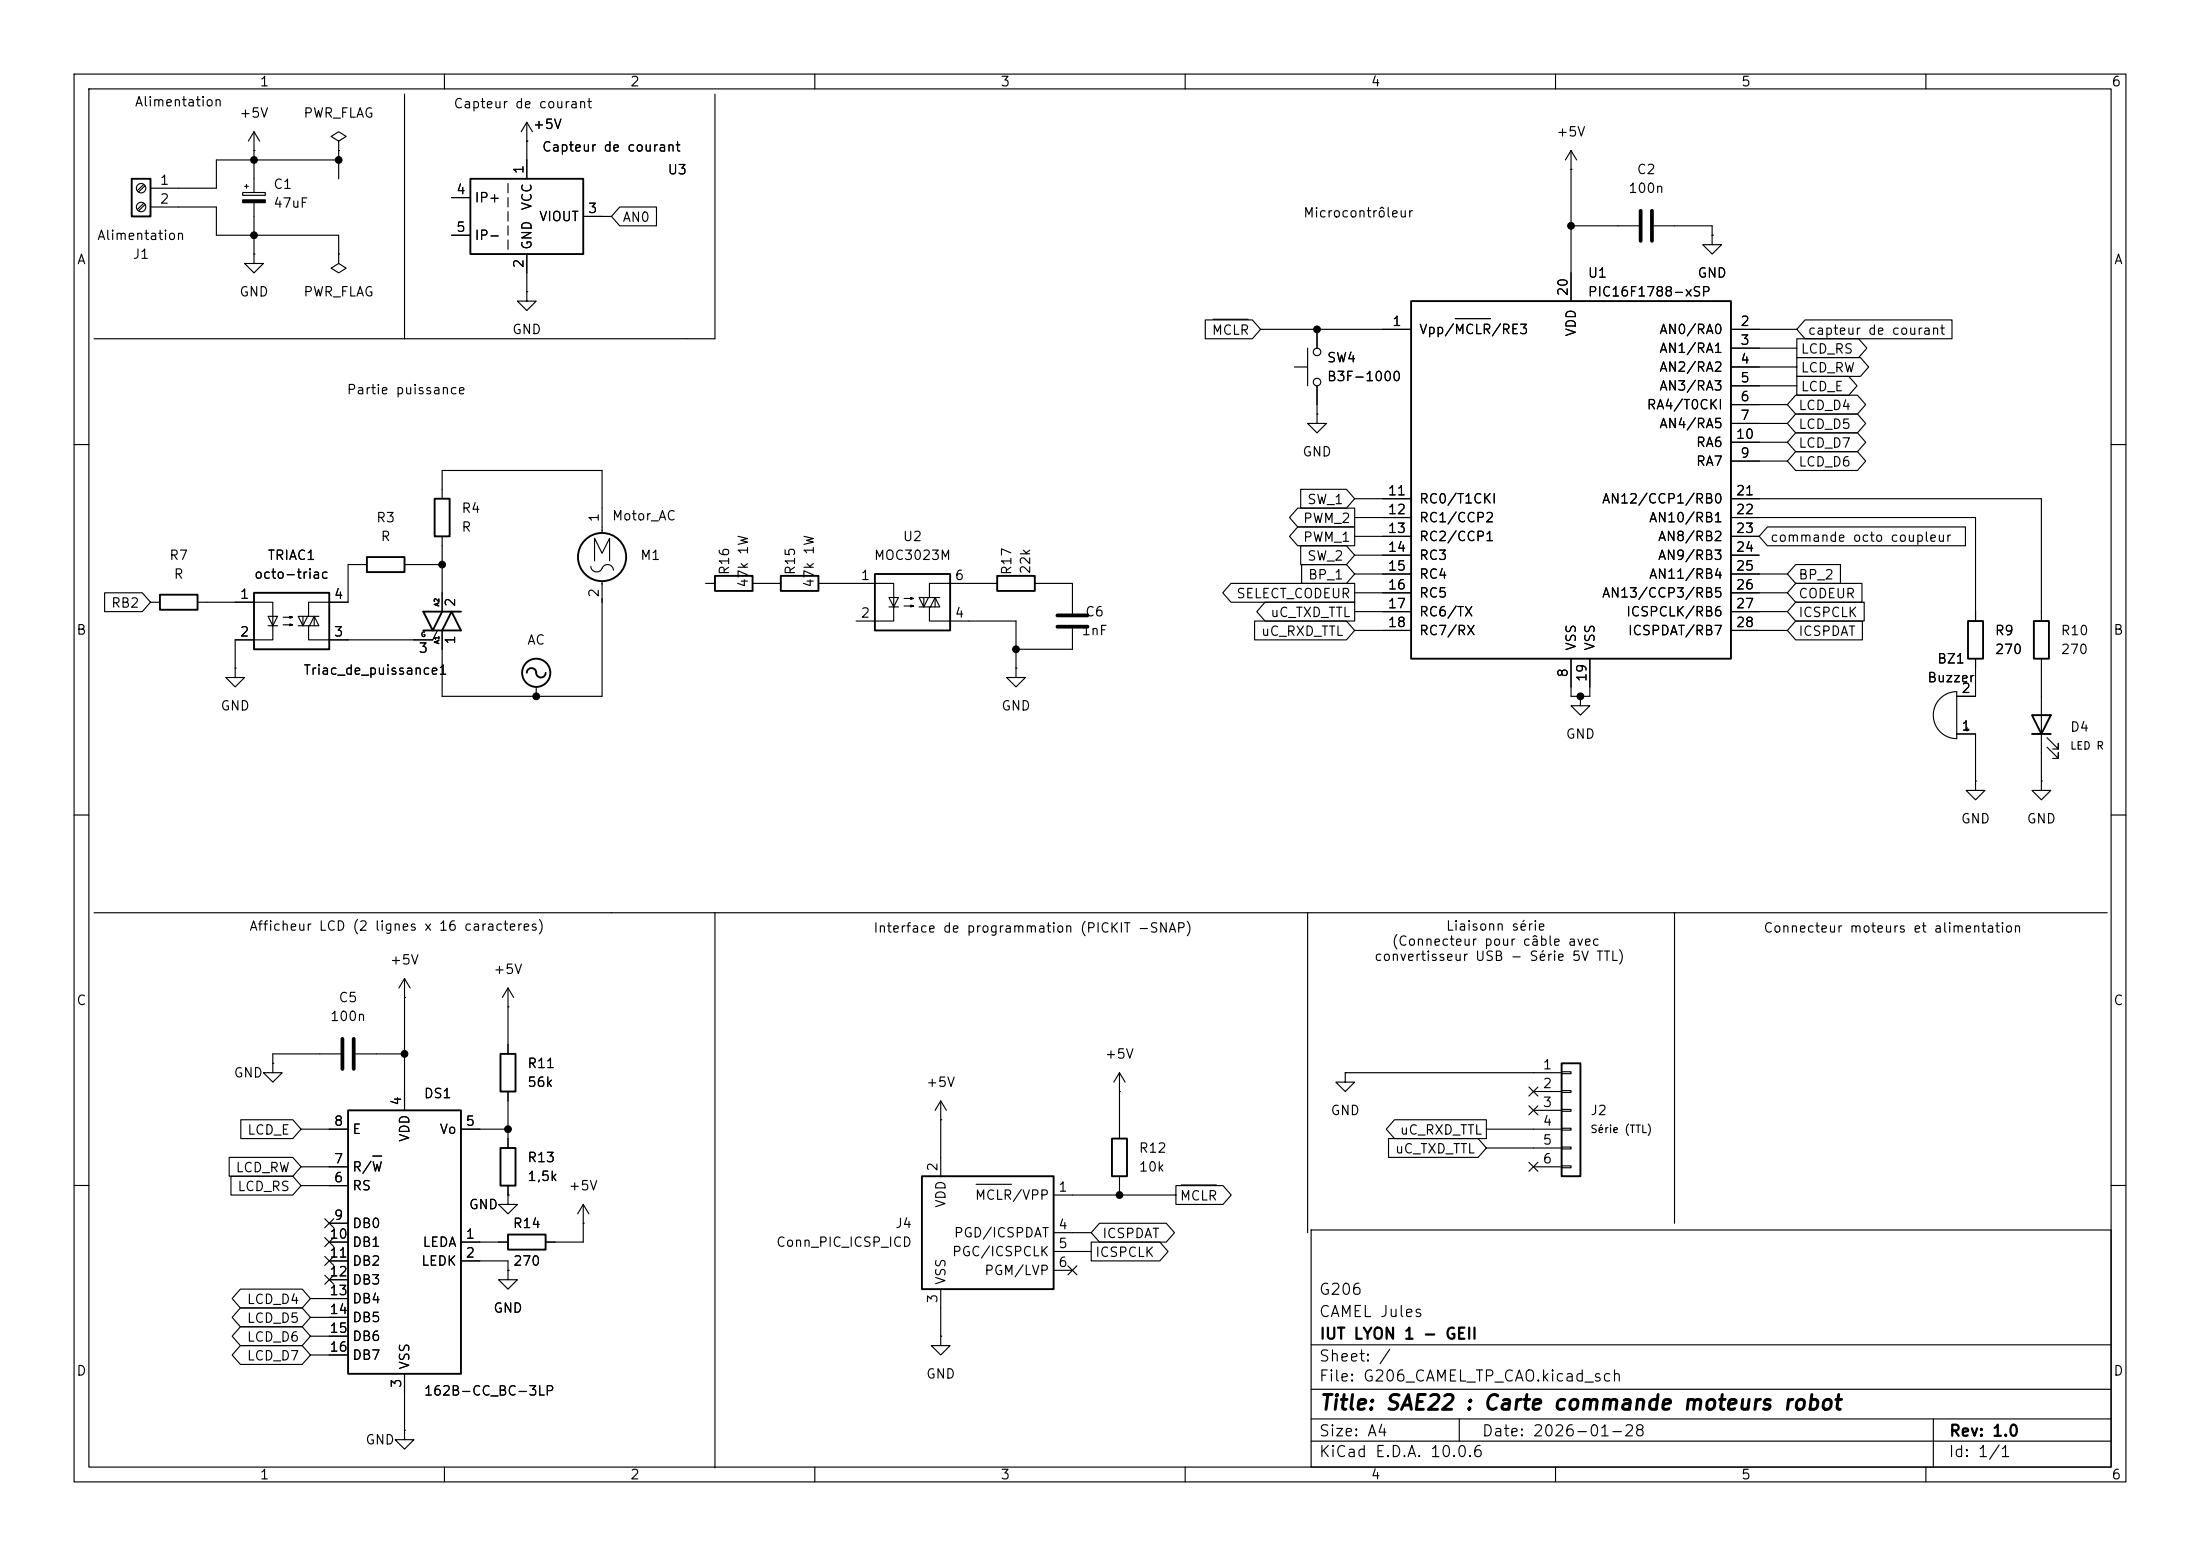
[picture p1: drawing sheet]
<svg xmlns="http://www.w3.org/2000/svg" width="297mm" height="210mm" viewBox="0 0 297 210" stroke-linecap="round" stroke-linejoin="round" font-family="sans-serif">
<g fill="none" stroke="#000" stroke-width=".15">
<path d="M10 10h277v190h-277zM12 12h273v186h-273zM34.3 17.8v8.2M34.3 17.8l-.8 1.3M34.3 17.8l.8 1.3M45.7 19.1l1-.7-1-.6-1 .6 1 .7v1.2M54.6 12.7v33M60 10v2M71.1 19.1h.1M71.1 16.5v7.6M71.1 16.5l-.7 1.3M71.1 16.5l.8 1.3"/>
<path d="M96.5 12.7v33h-83.8M110 10v2M160 10v2M210 10v2M260 10v2M19.4 24.9l-.9 .8M19.4 27.4l-.9 .9M19.6 25.1l-.9 .8M19.6 27.6l-.9 .8M20.3 27.9h8.9v3.9h16.5v2.5M32.8 26h3v.4h-3zM33 25.1h.5"/>
<path d="M33.3 24.9v.5M34.3 20.3h.1M34.3 34.3v1.3h1.3l-1.3 1.2-1.3-1.2h1.3M34.3 34.3h.1M34.3 27.4v6.9M45.7 20.3h.1M45.7 34.3v1.3l1 .6-1 .6-1-.6 1-.6M45.7 34.3h.1M45.7 21.6h-16.5v3.8h-8.9M45.7 20.3v3.8M61 26.7h2.5M61 31.8h2.5"/>
<path d="M68.6 24.8v1.2M68.6 26.7v1.2M68.6 28.6v1.2M68.6 30.5v1.3M68.6 32.4v1.3M71.1 39.4v1.2h1.3l-1.3 1.3-1.3-1.3h1.3M71.1 39.4h.1M71.1 34.3v5.1M78.7 29.2h3.8M83.7 27.9h4.9v2.6h-4.9l-1.2-1.3zM212.1 22.9h.1M212.1 30.5h9.1"/>
<path d="M212.1 20.3l-.8 1.3M212.1 20.3l.8 1.3M212.1 20.3v20.3M223.3 30.5h7.8v1.3M231.1 31.8v1.2h1.3l-1.3 1.3-1.2-1.3h1.2M231.1 31.8h.1M162.7 43.2h6.4l1.1 1.3-1.1 1.2h-6.4zM163.8 43.1h4.7M170.2 44.5h20.3M174.8 49.5h1.7M176.5 47v5.1M177.8 55.9v1.3h1.3l-1.3 1.2-1.3-1.2h1.3"/>
<path d="M177.8 55.9h.1M177.8 44.5v2.5M177.8 52.1v3.8M196.5 43h4.7M233.7 49.5h8.9M233.7 44.5h8.9M233.7 47h8.9M233.7 52.1h8.9M233.7 54.6h7.6M233.7 57.2h7.6M233.7 59.7h7.6M242.4 58.4h8.4l1.1 1.3-1.1 1.3h-8.4l-1.1-1.3z"/>
<path d="M242.4 55.9h8.4l1.1 1.3-1.1 1.2h-8.4l-1.1-1.2zM242.4 53.3h8.4l1.1 1.3-1.1 1.3h-8.4l-1.1-1.3zM242.6 50.8h7l1.1 1.3-1.1 1.2h-7zM242.6 45.7h8.3l1.1 1.3-1.1 1.3h-8.3zM242.6 48.3h8.6l1.1 1.2-1.1 1.3h-8.6zM243.7 43.2h19.8v2.5h-19.8l-1.1-1.2zM10 60h2M49.5 76.2h-2.5v5.1h-5.3v1.9M54.6 76.2h5.1M59.7 67.3v-3.8h21.6v8.4M59.7 72.4v10.2M79.8 76.5a.83 .83 0 0 0 .8 .7 .83 .83 0 0 0 .8-.7 .79 .79 0 0 1 .9-.3 .79 .79 0 0 1 .5 .8"/>
<path d="M80.3 75.7v-3.1l1 2.1 1-2.1v3.1M81.3 78.4v15.6h-21.6v-8.9M95.2 78.7h1.3M101.6 78.7h3.8M110.5 78.7h10.1v5.1h-5M134.6 78.7h-9.1v1.9M139.7 78.7h5.1v4.1M166.2 78.7h16.7v2.6h-16.7l-1.1-1.3zM175.2 71.1h7.7v2.6h-7.7l-1.1-1.3zM175.2 68.6h7.7v2.5h-7.7l-1.1-1.2zM175.6 66h6.2l1.1 1.3-1.1 1.3h-6.2zM175.6 73.7h6.2l1.1 1.2-1.1 1.3h-6.2z"/>
<path d="M175.7 76.2h6.1l1.1 1.3-1.1 1.2h-6.1zM182.9 67.3h7.6M182.9 69.9h7.6M182.9 72.4h7.6M182.9 74.9h7.6M182.9 77.5h7.6M233.7 69.9h33v13.9M233.7 67.3h41.9v16.5M233.7 62.2h7.6M233.7 72.4h3.8M233.7 74.9h3.8M233.7 77.5h7.6"/>
<path d="M238.6 71.1h26.7v2.6h-26.7l-1.1-1.3zM242.4 61h8.4l1.1 1.2-1.1 1.3h-8.4l-1.1-1.3zM242.4 76.2h6.1v2.5h-6.1l-1.1-1.2zM242.4 78.7h9v2.6h-9l-1.1-1.3zM285 60h2M14.1 80h5.1l1.1 1.3-1.1 1.3h-5.1zM20.3 81.3h1.3M26.7 81.3h10.1v5.1h-5.1v3.8M31.7 90.2v1.2h1.3l-1.3 1.3-1.2-1.3h1.2M31.7 90.2h.1M36.2 83.2h1.3l-.7 1.3zM36.2 84.5h1.3"/>
<path d="M38.2 83.3h1.3l-.4 .1v-.2l.4 .1M38.2 84.3h1.3l-.4 .2v-.3l.4 .1M40.3 84.5h2.8l-.7-1.3-.6 1.3M40.9 83.2v1.3M41.5 83.2l-.6 1.3-.6-1.3h2.8M41.7 84.5v1.9h16.7l.7-1.3M42.4 83.2v1.3M72.4 94h.1M72.4 92.7v1.3M120 80.6h1.3l-.7 1.3zM120 81.9h1.3M122 80.8h1.3l-.4 .1v-.3l.4 .2"/>
<path d="M122 81.8h1.3l-.4 .1v-.2l.4 .1M124.1 81.9h2.8l-.7-1.3-.6 1.3M124.7 80.6v1.3M125.3 80.6l-.6 1.3-.6-1.3h2.8M125.5 81.9v1.9h11.7v6.4M126.2 80.6v1.3M137.2 90.2v1.2h1.2l-1.2 1.3-1.3-1.3h1.3M137.2 90.2h.1M144.8 84.8v2.8h-7.6M169.4 83.8h12.4l1.1 1.3-1.1 1.3h-12.4zM170.8 81.3h12.1v2.5h-12.1l-1.1-1.2zM182.9 80h7.6"/>
<path d="M182.9 82.6h7.6M182.9 85.1h7.6M212.1 88.9v5.1h2.5v-5.1M213.4 94v1.3h1.2l-1.2 1.2-1.3-1.2h1.3M213.4 94h.1M233.7 80h7.6M233.7 82.6h7.6M233.7 85.1h7.6M242.4 83.8h9v2.6h-9l-1.1-1.3zM242.4 81.3h9.3v2.5h-9.3l-1.1-1.2zM261.9 94.3a3.2 3.2 0 0 1 2.3-1v6.4a3.2 3.2 0 0 1-3-2 3.2 3.2 0 0 1 .7-3.4zM264.2 99.1h2.5v6.3"/>
<path d="M265.3 98.4h.5M265.6 98.2v.5M266.7 88.9v5.1h-2.5M275.6 88.9v16.5M276.4 99.6l1.5 1.5v-.8v.8h-.8M10 110h2M266.7 105.4v1.3h1.3l-1.3 1.3-1.3-1.3h1.3M266.7 105.4h.1M275.6 105.4v1.3h1.3l-1.3 1.3-1.3-1.3h1.3M275.6 105.4h.1M276.4 100.8l1.5 1.6v-.8v.8h-.8M285 110h2"/>
<path d="M12.7 123.2h271.8M54.6 134.6h.1M54.6 132.1v17.8M54.6 132.1l-.8 1.3M54.6 132.1l.8 1.3M68.6 135.9h.1M68.6 133.4v8.8M68.6 133.4l-.8 1.2M68.6 133.4l.7 1.2M96.5 123.2v74.9M176.5 123.2v43.2M226.1 123.2v41.9"/>
<path d="M30.9 156.2h8.6l1.1 1.3-1.1 1.3h-8.6zM31.2 158.7h8.3l1.1 1.3-1.1 1.3h-8.3zM32.5 151.1h7l1.1 1.3-1.1 1.3h-7zM36.8 143.5v1.3h1.3l-1.3 1.3-1.2-1.3h1.2M36.8 143.5h.1M40.6 152.4h6.4M40.6 157.5h6.4M46 142.2h-9.2v1.3M48 142.2h6.6M50.3 156h1.2M62.2 152.4h6.4M68.6 147.3v7.6"/>
<path d="M127 151.1h.1M127 148.6v10.2M127 148.6l-.8 1.3M127 148.6l.8 1.3M131.8 159.8h4.7M151.1 147.3h.1M151.1 144.8v8.9M151.1 158.8v2.5M151.1 144.8l-.7 1.3M151.1 144.8l.8 1.3M159.5 159.9h4.7M181.6 144.8v1.3h1.3l-1.3 1.2-1.3-1.2h1.3"/>
<path d="M181.6 144.8h.1M181.6 144.8h29.2M187.4 153.7h12.1l1.2 1.2-1.2 1.3h-12.1zM188.3 151.1h12.4v2.6h-12.4l-1.2-1.3zM200.7 152.4h10.1M200.7 154.9h10.1M206.4 156.9l1.2 1.2M206.4 149.3l1.2 1.2M206.4 146.7l1.2 1.2M207 157.5h3.8M207 147.3h3.8M207 149.9h3.8"/>
<path d="M207.6 156.9l-1.2 1.2M207.6 149.3l-1.2 1.2M207.6 146.7l-1.2 1.2M210.8 144.7h1.3v.2h-1.3zM210.8 147.2h1.3v.2h-1.3zM210.8 149.7h1.3v.3h-1.3zM210.8 152.3h1.3v.2h-1.3zM210.8 154.8h1.3v.3h-1.3zM210.8 157.4h1.3v.2h-1.3zM10 160h2M32.4 176.5h8.4l1.1 1.3-1.1 1.3h-8.4l-1.1-1.3zM32.4 179.1h8.4l1.1 1.2-1.1 1.3h-8.4l-1.1-1.3z"/>
<path d="M32.4 174h8.4l1.1 1.3-1.1 1.2h-8.4l-1.1-1.2zM40.6 160h6.4M41.9 175.3h5.1M41.9 177.8h5.1M43.8 172.1l1.3 1.2M43.8 169.6l1.3 1.2M43.8 167l1.3 1.2M43.8 164.5l1.3 1.2M44.4 167.6h2.6M44.4 170.2h2.6M44.4 165.1h2.6M44.4 172.7h2.6"/>
<path d="M45.1 172.1l-1.3 1.2M45.1 169.6l-1.3 1.2M45.1 167l-1.3 1.2M45.1 164.5l-1.3 1.2M62.2 167.6h6.4M62.2 170.2h6.4v1.3M68.6 171.5v1.2h1.2l-1.2 1.3-1.3-1.3h1.3M68.6 171.5h.1M68.6 161.3v1.3h1.2l-1.2 1.2-1.3-1.2h1.3M68.6 161.3h.1M68.6 160v1.3M78.7 165.1h.1"/>
<path d="M78.7 162.6v5h-5M78.7 162.6l-.7 1.2M78.7 162.6l.8 1.2M127 174v6.3M142.2 161.3h16.5M142.2 166.4h5.1M142.2 168.9h5.1M142.2 171.5h2.6M144.2 170.8l1.2 1.3M145.4 170.8l-1.2 1.3M147.3 167.6h9.3l1.1 1.3-1.1 1.3h-9.3zM148.4 165.1h9l1.2 1.3-1.2 1.2h-9l-1.1-1.2z"/>
<path d="M158.7 160h6.4l1.1 1.3-1.1 1.3h-6.4zM177 166h108v32h-108zM285 160h2M32.4 181.6h8.4l1.1 1.3-1.1 1.3h-8.4l-1.1-1.3zM41.9 180.3h5.1M41.9 182.9h5.1M54.6 193v1.3h1.3l-1.3 1.3-1.3-1.3h1.3M54.6 193h.1M54.6 185.4v7.6M60 198v2M110 198v2M127 180.3v1.3h1.3l-1.3 1.3-1.3-1.3h1.3"/>
<path d="M127 180.3h.1M160 198v2M177 194.5h108M177 191.5h108M177 187.5h108M177 181.5h108M197 191.5v3M210 198v2M260 198v2M261 191.5v6.5"/>
<circle cx="19" cy="25.4" r=".63"/>
<circle cx="19" cy="27.9" r=".63"/>
<circle cx="177.8" cy="47.5" r=".51"/>
<circle cx="177.8" cy="51.6" r=".51"/>
</g>
<g fill="none" stroke="#000" stroke-width=".25">
<path d="M17.8 24.1h2.5v5.1h-2.5zM63.5 24.1h15.2v10.2h-15.2zM190.5 40.6h43.2v48.3h-43.2zM49.5 75.2h5.1v2h-5.1zM58.7 67.3h2v5.1h-2zM96.5 77.7h5.1v2.1h-5.1zM105.4 77.7h5.1v2.1h-5.1zM118.1 77.5h10.2v7.6h-10.2zM134.6 77.7h5.1v2.1h-5.1zM21.6 80.3h5.1v2h-5.1zM34.3 80h10.1v7.6h-10.1zM57.1 85.1h5.1l-1.2-2.5-1.3 2.5"/>
<path d="M59.7 82.6l-1.3 2.5-1.3-2.5h5.1M71.1 90.8a.67 .67 0 0 1 .8-.6 .67 .67 0 0 1 .5 .8 .64 .64 0 0 0 .7 .4 .64 .64 0 0 0 .6-.6M265.7 83.8h2v5.1h-2zM274.3 96.5h2.6l-1.3 2.6zM274.3 99.1h2.6M274.6 83.8h2v5.1h-2zM47 149.9h15.2v35.5h-15.2zM67.6 154.9h2v5.1h-2zM67.6 142.2h2v5.1h-2zM124.5 158.8h17.7v15.2h-17.7zM150.1 153.7h2v5.1h-2zM210.8 143.5h2.6v15.3h-2.6z"/>
<path d="M68.6 166.6h5.1v2.1h-5.1z"/>
<circle cx="81.3" cy="75.2" r="3.3"/>
<circle cx="72.4" cy="90.8" r="1.9"/>
</g>
<path d="M32.8 27h3v.4h-3z" fill="#000" stroke="#000" stroke-width=".15"/>
<path d="M221.5 28.4v4.1M223 28.4v4.1M142.7 83.1h4.1M142.7 84.6h4.1M46.2 140.2v4.1M47.8 140.2v4.1" fill="none" stroke="#000" stroke-width=".51"/>
<g fill="#000" stroke="#000" stroke-width=".14">
<circle cx="34.3" cy="21.6" r=".46"/>
<circle cx="34.3" cy="31.8" r=".46"/>
<circle cx="45.7" cy="21.6" r=".46"/>
<circle cx="212.1" cy="30.5" r=".46"/>
<circle cx="177.8" cy="44.5" r=".46"/>
<circle cx="59.7" cy="76.2" r=".46"/>
<circle cx="72.4" cy="94" r=".46"/>
<circle cx="137.2" cy="87.6" r=".46"/>
<circle cx="213.4" cy="94" r=".46"/>
<circle cx="54.6" cy="142.2" r=".46"/>
<circle cx="68.6" cy="152.4" r=".46"/>
<circle cx="151.1" cy="161.3" r=".46"/>
</g>
<text font-size="2" x="178" y="190.8">Title: SAE22 : Carte commande moteurs robot</text>
<g font-size="1.5">
<text x="178" y="178.1">CAMEL Jules</text>
<text x="178" y="175.1">G206</text>
<text x="178" y="184.1">Sheet: /</text>
<text x="178" y="181.1">IUT LYON 1 - GEII</text>
<text x="178" y="186.8">File: G206_CAMEL_TP_CAO.kicad_sch</text>
<text x="178" y="197">KiCad E.D.A. 10.0.6</text>
<text x="178" y="194.2">Size: A4</text>
<text x="200" y="194.2">Date: 2026-01-28</text>
<text x="263" y="197">Id: 1/1</text>
<text x="263" y="194.2">Rev: 1.0</text>
</g>
<g font-size="1.3">
<text x="35" y="12">1</text>
<text x="85" y="12">2</text>
<text x="135" y="12">3</text>
<text x="185" y="12">4</text>
<text x="235" y="12">5</text>
<text x="285" y="12">6</text>
<text x="18.1" y="14.7">Alimentation</text>
<text x="32.2" y="16.2">+5V</text>
<text x="40.9" y="16.2">PWR_FLAG</text>
<text x="61.1" y="14.9">Capteur de courant</text>
<text x="71.9" y="17.7">+5V</text>
<text x="71" y="23.6" transform="rotate(-90 71 23.6)">1</text>
<text x="73.1" y="20.8">Capteur de courant</text>
<text x="90" y="23.9">U3</text>
<text x="210" y="18.7">+5V</text>
<text x="220.9" y="23.8">C2</text>
<text x="21.5" y="25.3">1</text>
<text x="21.5" y="27.8">2</text>
<text x="36.8" y="25.8">C1</text>
<text x="36.8" y="28.4">47uF</text>
<text x="61.5" y="26.5">4</text>
<text x="64" y="27.6">IP+</text>
<text x="72.1" y="28.5" transform="rotate(-90 72.1 28.5)">VCC</text>
<text x="79.3" y="29.1">3</text>
<text x="175.9" y="29.7">Microcontrôleur</text>
<text x="219.7" y="26.4">100n</text>
<text x="10.3" y="36">A</text>
<text x="13" y="32.7">Alimentation</text>
<text x="17.8" y="35.3">J1</text>
<text x="61.5" y="31.6">5</text>
<text x="64" y="32.7">IP-</text>
<text x="72.1" y="33.8" transform="rotate(-90 72.1 33.8)">GND</text>
<text x="72.7" y="30.2">VIOUT</text>
<text x="84" y="30.3">AN0</text>
<text x="285.3" y="36">A</text>
<text x="32.2" y="40.3">GND</text>
<text x="40.9" y="40.3">PWR_FLAG</text>
<text x="71" y="36.3" transform="rotate(-90 71 36.3)">2</text>
<text x="212" y="40.1" transform="rotate(-90 212 40.1)">20</text>
<text x="214.3" y="37.8">U1</text>
<text x="214.3" y="40.3">PIC16F1788-xSP</text>
<text x="229.1" y="37.8">GND</text>
<text x="69.1" y="45.4">GND</text>
<text x="163.5" y="45.5">MCLR</text>
<text x="187.9" y="44.3">1</text>
<text x="191.5" y="45.4">Vpp/MCLR/RE3</text>
<text x="213.1" y="45.5" transform="rotate(-90 213.1 45.5)">VDD</text>
<text x="223.9" y="45.4">AN0/RA0</text>
<text x="223.9" y="48">AN1/RA1</text>
<text x="234.9" y="44.3">2</text>
<text x="234.9" y="46.9">3</text>
<text x="244" y="45.5">capteur de courant</text>
<text x="46.7" y="53.5">Partie puissance</text>
<text x="179.1" y="49.2">SW4</text>
<text x="179.1" y="51.8">B3F-1000</text>
<text x="223.9" y="50.5">AN2/RA2</text>
<text x="223.9" y="53">AN3/RA3</text>
<text x="234.9" y="49.4">4</text>
<text x="234.9" y="51.9">5</text>
<text x="243" y="53.1">LCD_E</text>
<text x="243" y="48">LCD_RS</text>
<text x="243" y="50.6">LCD_RW</text>
<text x="222.2" y="55.6">RA4/T0CKI</text>
<text x="223.9" y="58.1">AN4/RA5</text>
<text x="234.2" y="59.6">10</text>
<text x="234.9" y="54.5">6</text>
<text x="234.9" y="57">7</text>
<text x="242.7" y="58.2">LCD_D5</text>
<text x="242.7" y="55.7">LCD_D4</text>
<text x="175.7" y="61.9">GND</text>
<text x="228.9" y="63.2">RA7</text>
<text x="228.9" y="60.7">RA6</text>
<text x="234.9" y="62.1">9</text>
<text x="242.7" y="60.7">LCD_D7</text>
<text x="242.7" y="63.3">LCD_D6</text>
<text x="50.7" y="70.8">R3</text>
<text x="62.2" y="69.5">R4</text>
<text x="81.1" y="70.6" transform="rotate(-90 81.1 70.6)">1</text>
<text x="82.5" y="70.6">Motor_AC</text>
<text x="175.8" y="70.9">PWM_2</text>
<text x="176.4" y="68.4">SW_1</text>
<text x="187.3" y="67.2">11</text>
<text x="187.3" y="69.7">12</text>
<text x="191.5" y="68.3">RC0/T1CKI</text>
<text x="191.5" y="70.8">RC1/CCP2</text>
<text x="216.2" y="68.3">AN12/CCP1/RB0</text>
<text x="222.5" y="70.8">AN10/RB1</text>
<text x="234.2" y="67.2">21</text>
<text x="234.2" y="69.7">22</text>
<text x="22.8" y="75.9">R7</text>
<text x="36" y="75.9">TRIAC1</text>
<text x="51.3" y="73.4">R</text>
<text x="62.2" y="72.1">R</text>
<text x="86.3" y="75.9">M1</text>
<text x="98.8" y="77.7" transform="rotate(-90 98.8 77.7)">R16</text>
<text x="107.6" y="77.7" transform="rotate(-90 107.6 77.7)">R15</text>
<text x="117.9" y="75.9">MOC3023M</text>
<text x="121.8" y="73.4">U2</text>
<text x="136.9" y="77.7" transform="rotate(-90 136.9 77.7)">R17</text>
<text x="139.4" y="77.6" transform="rotate(-90 139.4 77.6)">22k</text>
<text x="175.8" y="73.4">PWM_1</text>
<text x="176.4" y="76">SW_2</text>
<text x="187.3" y="72.3">13</text>
<text x="187.3" y="74.8">14</text>
<text x="187.3" y="77.3">15</text>
<text x="191.5" y="73.4">RC2/CCP1</text>
<text x="191.5" y="75.9">RC3</text>
<text x="223.7" y="73.4">AN8/RB2</text>
<text x="223.7" y="75.9">AN9/RB3</text>
<text x="234.2" y="72.3">23</text>
<text x="234.2" y="74.8">24</text>
<text x="234.2" y="77.3">25</text>
<text x="238.9" y="73.4">commande octo coupleur</text>
<text x="14.9" y="82.3">RB2</text>
<text x="23.4" y="78.4">R</text>
<text x="32.3" y="81.1">1</text>
<text x="34.2" y="78.4">octo-triac</text>
<text x="45" y="81.1">4</text>
<text x="61.8" y="82" transform="rotate(-90 61.8 82)">2</text>
<text x="81.1" y="80.7" transform="rotate(-90 81.1 80.7)">2</text>
<text x="101.3" y="79.4" transform="rotate(-90 101.3 79.4)">47k 1W</text>
<text x="110.2" y="79.4" transform="rotate(-90 110.2 79.4)">47k 1W</text>
<text x="116.1" y="78.6">1</text>
<text x="116.1" y="83.7">2</text>
<text x="128.8" y="83.7">4</text>
<text x="128.8" y="78.6">6</text>
<text x="146.4" y="83.5">C6</text>
<text x="166.8" y="81.1">SELECT_CODEUR</text>
<text x="171.4" y="83.6">uC_TXD_TTL</text>
<text x="176.5" y="78.5">BP_1</text>
<text x="187.3" y="79.9">16</text>
<text x="187.3" y="82.4">17</text>
<text x="191.5" y="78.4">RC4</text>
<text x="191.5" y="81">RC5</text>
<text x="191.5" y="83.5">RC6/TX</text>
<text x="216.2" y="81">AN13/CCP3/RB5</text>
<text x="219.4" y="83.5">ICSPCLK/RB6</text>
<text x="222.5" y="78.4">AN11/RB4</text>
<text x="234.2" y="79.9">26</text>
<text x="234.2" y="82.4">27</text>
<text x="242.7" y="83.6">ICSPCLK</text>
<text x="242.7" y="78.5">BP_2</text>
<text x="242.7" y="81.1">CODEUR</text>
<text x="10.2" y="86">B</text>
<text x="32.3" y="86.2">2</text>
<text x="45" y="86.2">3</text>
<text x="56.4" y="88.4">3</text>
<text x="61.8" y="87.1" transform="rotate(-90 61.8 87.1)">1</text>
<text x="71.1" y="87.3">AC</text>
<text x="145.9" y="86.1">1nF</text>
<text x="170.2" y="86.1">uC_RXD_TTL</text>
<text x="187.3" y="85">18</text>
<text x="191.5" y="86.1">RC7/RX</text>
<text x="213.1" y="87.9" transform="rotate(-90 213.1 87.9)">VSS</text>
<text x="215.6" y="87.9" transform="rotate(-90 215.6 87.9)">VSS</text>
<text x="219.7" y="86.1">ICSPDAT/RB7</text>
<text x="234.2" y="85">28</text>
<text x="242.7" y="86.1">ICSPDAT</text>
<text x="261.4" y="89.9">BZ1</text>
<text x="269.2" y="86.1">R9</text>
<text x="269.2" y="88.6">270</text>
<text x="278.1" y="86.1">R10</text>
<text x="278.1" y="88.6">270</text>
<text x="285.2" y="86">B</text>
<text x="40.9" y="91.4">Triac_de_puissance1</text>
<text x="212" y="91.5" transform="rotate(-90 212 91.5)">8</text>
<text x="214.5" y="92.1" transform="rotate(-90 214.5 92.1)">19</text>
<text x="260.1" y="92.4">Buzzer</text>
<text x="264.7" y="93.8">2</text>
<text x="29.7" y="96.2">GND</text>
<text x="135.1" y="96.2">GND</text>
<text x="211.3" y="100">GND</text>
<text x="264.7" y="98.9">1</text>
<text x="279.4" y="99.1">D4</text>
<text x="264.6" y="111.5">GND</text>
<text x="273.5" y="111.5">GND</text>
<text x="33.6" y="125.9">Afficheur LCD (2 lignes x 16 caracteres)</text>
<text x="195.1" y="125.9">Liaisonn série</text>
<text x="52.5" y="130.5">+5V</text>
<text x="66.5" y="131.8">+5V</text>
<text x="117.8" y="126.2">Interface de programmation (PICKIT -SNAP)</text>
<text x="185.4" y="130">convertisseur USB - Série 5V TTL)</text>
<text x="187.8" y="128">(Connecteur pour câble avec</text>
<text x="238" y="126.2">Connecteur moteurs et alimentation</text>
<text x="10.2" y="136">C</text>
<text x="45.6" y="135.6">C5</text>
<text x="285.2" y="136">C</text>
<text x="44.5" y="138.1">100n</text>
<text x="149.1" y="143.2">+5V</text>
<text x="31.5" y="145.7">GND</text>
<text x="54.5" y="149.3" transform="rotate(-90 54.5 149.3)">4</text>
<text x="57.1" y="148.5">DS1</text>
<text x="71.1" y="144.5">R11</text>
<text x="71.1" y="147">56k</text>
<text x="124.9" y="147">+5V</text>
<text x="208.2" y="144.6">1</text>
<text x="208.2" y="147.2">2</text>
<text x="208.2" y="149.7">3</text>
<text x="33.3" y="153.5">LCD_E</text>
<text x="45" y="152.3">8</text>
<text x="47.5" y="153.4">E</text>
<text x="55.6" y="154.2" transform="rotate(-90 55.6 154.2)">VDD</text>
<text x="59.3" y="153.4">Vo</text>
<text x="62.8" y="152.3">5</text>
<text x="153.7" y="155.9">R12</text>
<text x="179.5" y="150.8">GND</text>
<text x="188.2" y="156">uC_TXD_TTL</text>
<text x="188.9" y="153.5">uC_RXD_TTL</text>
<text x="208.2" y="152.3">4</text>
<text x="208.2" y="154.8">5</text>
<text x="214.6" y="150.8">J2</text>
<text x="31.7" y="158.5">LCD_RW</text>
<text x="32" y="161.1">LCD_RS</text>
<text x="45" y="159.9">6</text>
<text x="45" y="157.3">7</text>
<text x="47.5" y="161">RS</text>
<text x="47.5" y="158.4">R/W</text>
<text x="71.1" y="157.2">R13</text>
<text x="71.1" y="159.7">1,5k</text>
<text x="76.7" y="161">+5V</text>
<text x="126.9" y="158.2" transform="rotate(-90 126.9 158.2)">2</text>
<text x="142.8" y="161.2">1</text>
<text x="153.7" y="158.4">10k</text>
<text x="208.2" y="157.3">6</text>
<text x="44.4" y="167.5">10</text>
<text x="45" y="165">9</text>
<text x="47.5" y="166.1">DB0</text>
<text x="62.8" y="167.5">1</text>
<text x="63.2" y="163.5">GND</text>
<text x="69.1" y="166.1">R14</text>
<text x="120.8" y="166.1">J4</text>
<text x="128" y="163.1" transform="rotate(-90 128 163.1)">VDD</text>
<text x="128.7" y="167.3">PGD/ICSPDAT</text>
<text x="131.5" y="162.3">MCLR/VPP</text>
<text x="142.8" y="166.2">4</text>
<text x="148.7" y="167.4">ICSPDAT</text>
<text x="159.2" y="162.3">MCLR</text>
<text x="44.4" y="170">11</text>
<text x="44.4" y="172.6">12</text>
<text x="47.5" y="168.6">DB1</text>
<text x="47.5" y="171.1">DB2</text>
<text x="47.5" y="173.7">DB3</text>
<text x="56.8" y="171.1">LEDK</text>
<text x="57" y="168.6">LEDA</text>
<text x="62.8" y="170">2</text>
<text x="69.2" y="171.1">270</text>
<text x="104.7" y="168.6">Conn_PIC_ICSP_ICD</text>
<text x="128" y="173.5" transform="rotate(-90 128 173.5)">VSS</text>
<text x="128.4" y="169.9">PGC/ICSPCLK</text>
<text x="132.8" y="172.4">PGM/LVP</text>
<text x="142.8" y="168.8">5</text>
<text x="142.8" y="171.3">6</text>
<text x="147.8" y="170">ICSPCLK</text>
<text x="33.2" y="178.9">LCD_D5</text>
<text x="33.2" y="176.3">LCD_D4</text>
<text x="44.4" y="175.1">13</text>
<text x="44.4" y="177.7">14</text>
<text x="47.5" y="176.2">DB4</text>
<text x="47.5" y="178.8">DB5</text>
<text x="66.5" y="177.5">GND</text>
<text x="126.9" y="176" transform="rotate(-90 126.9 176)">3</text>
<text x="10.2" y="186">D</text>
<text x="33.2" y="183.9">LCD_D7</text>
<text x="33.2" y="181.4">LCD_D6</text>
<text x="44.4" y="180.2">15</text>
<text x="44.4" y="182.7">16</text>
<text x="47.5" y="181.3">DB6</text>
<text x="47.5" y="183.8">DB7</text>
<text x="55.6" y="184.9" transform="rotate(-90 55.6 184.9)">VSS</text>
<text x="285.2" y="186">D</text>
<text x="54.5" y="187.4" transform="rotate(-90 54.5 187.4)">3</text>
<text x="57.1" y="188.7">162B-CC_BC-3LP</text>
<text x="124.9" y="186.4">GND</text>
<text x="49.2" y="195.3">GND</text>
<text x="35" y="200">1</text>
<text x="85" y="200">2</text>
<text x="135" y="200">3</text>
<text x="185" y="200">4</text>
<text x="235" y="200">5</text>
<text x="285" y="200">6</text>
</g>
<g font-size="1">
<text x="279.4" y="101.4">LED R</text>
<text x="214.6" y="153.2">Série (TTL)</text>
</g>
<g font-size=".6">
<text x="59.4" y="81.9" transform="rotate(-90 59.4 81.9)">A2</text>
<text x="56.8" y="86.1">G</text>
<text x="59.4" y="87" transform="rotate(-90 59.4 87)">A1</text>
</g>
</svg>
